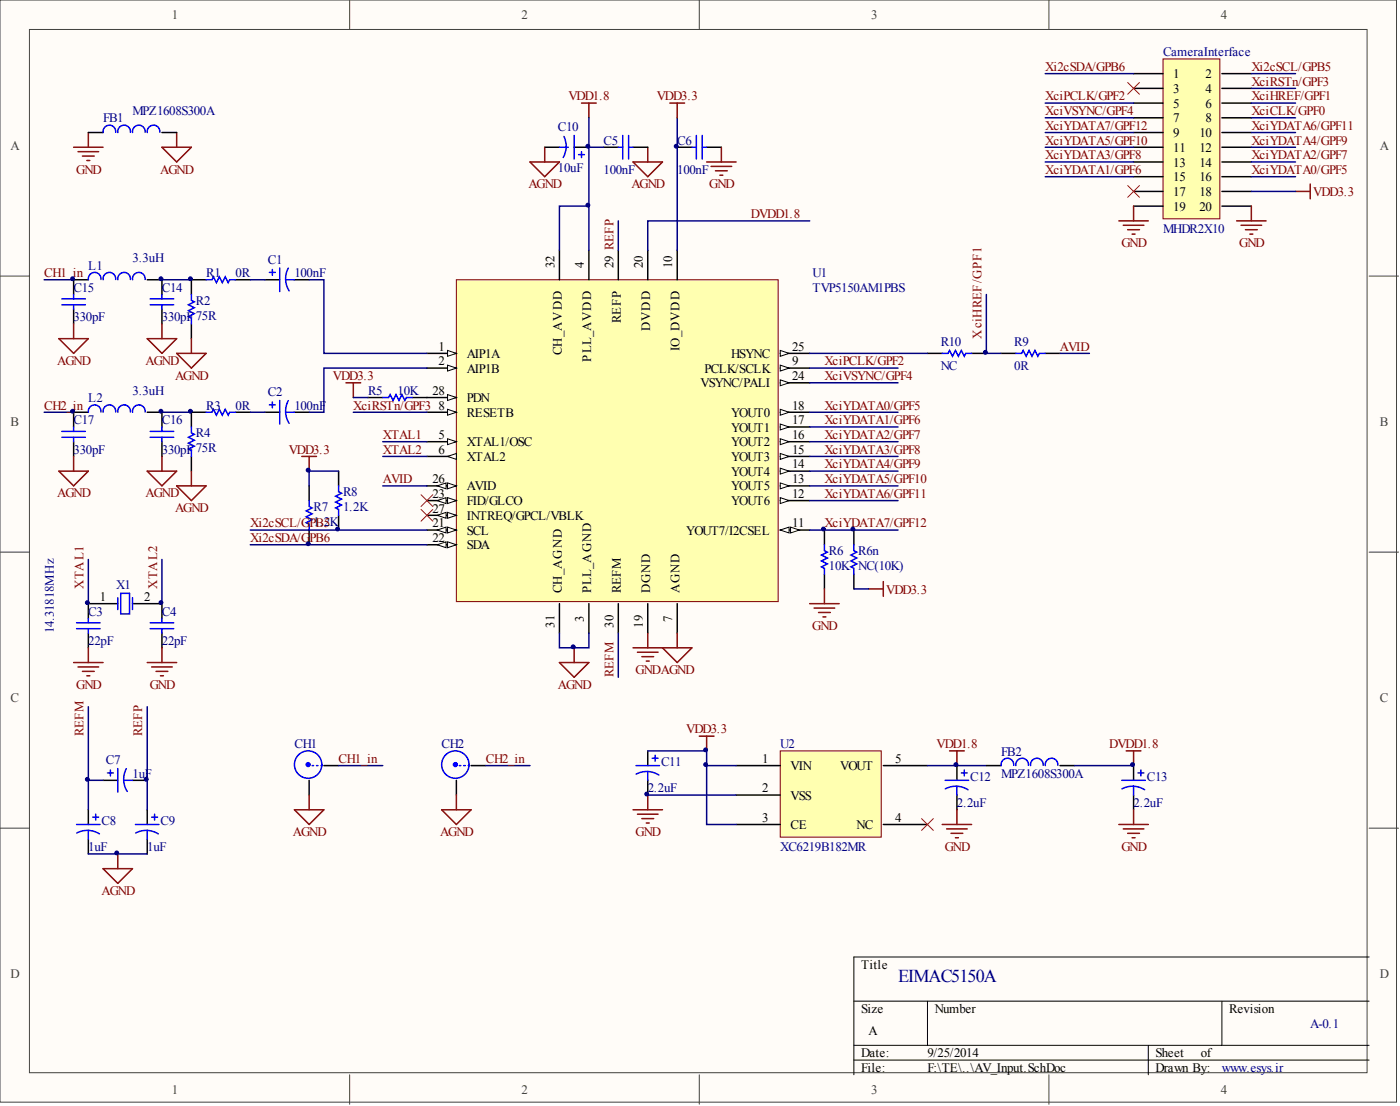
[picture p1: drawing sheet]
<svg xmlns="http://www.w3.org/2000/svg" width="241mm" height="190mm" viewBox="0 0 241 190" stroke-linecap="round" stroke-linejoin="round" font-family="sans-serif">
<g fill="#fffcf8" stroke="#404040" stroke-width=".17">
<path d="M0 0h240.7v189.8h-240.7z"/>
<path d="M5.1 5.1h230.5v179.7h-230.5z"/>
</g>
<path d="M60.3 0v5.1M120.5 0v5.1M180.8 0v5.1M0 47.6h5.1M236 47.6h5.1M0 95.1h5.1M236 95.1h5.1M0 142.6h5.1M236 142.6h5.1M60.3 185.1v5.1M120.5 185.1v5.1M180.8 185.1v5.1" fill="none" stroke="#404040" stroke-width=".17"/>
<path d="M147.2 172.4h88.8M159.9 172.4v7.7M210.6 172.4v7.7M236 164.8h-88.8v20.3M147.2 180.1h88.8M147.2 182.6h88.8M197.9 180.1v5" fill="none" stroke="#000" stroke-width=".17"/>
<path d="M78.7 48.2h55.4v55.4h-55.4z" fill="#ffffb0" stroke="#800000" stroke-width=".17"/>
<path d="M73.6 91.3h5.1M116.7 104v5" fill="none" stroke="#000" stroke-width=".25"/>
<g fill="#fffcf8" stroke="#000" stroke-width=".17">
<path d="M77.1 90.8l1.6 .5-1.6 .5z"/>
<path d="M75.4 91.3l1.5-.5v1z"/>
</g>
<path d="M134.5 60.9h5.1" fill="none" stroke="#000" stroke-width=".25"/>
<path d="M134.5 60.4l1.5 .5-1.5 .5z" fill="#fffcf8" stroke="#000" stroke-width=".17"/>
<path d="M134.5 86.2h5.1" fill="none" stroke="#000" stroke-width=".25"/>
<path d="M134.5 85.7l1.5 .5-1.5 .5z" fill="#fffcf8" stroke="#000" stroke-width=".17"/>
<path d="M96.4 43.1v5.1M134.5 83.7h5.1" fill="none" stroke="#000" stroke-width=".25"/>
<path d="M134.5 83.2l1.5 .5-1.5 .5z" fill="#fffcf8" stroke="#000" stroke-width=".17"/>
<path d="M73.6 86.2h5.1" fill="none" stroke="#000" stroke-width=".25"/>
<g fill="#fffcf8" stroke="#000" stroke-width=".17">
<path d="M77.1 85.7l1.6 .5-1.6 .5z"/>
<path d="M75.4 86.2l1.5-.5v1z"/>
</g>
<path d="M134.5 81.2h5.1" fill="none" stroke="#000" stroke-width=".25"/>
<path d="M134.5 80.6l1.5 .6-1.5 .5z" fill="#fffcf8" stroke="#000" stroke-width=".17"/>
<path d="M134.5 78.6h5.1" fill="none" stroke="#000" stroke-width=".25"/>
<path d="M134.5 78.1l1.5 .5-1.5 .5z" fill="#fffcf8" stroke="#000" stroke-width=".17"/>
<path d="M134.5 76.1h5.1" fill="none" stroke="#000" stroke-width=".25"/>
<path d="M134.5 75.6l1.5 .5-1.5 .5z" fill="#fffcf8" stroke="#000" stroke-width=".17"/>
<path d="M134.5 73.5h5.1" fill="none" stroke="#000" stroke-width=".25"/>
<path d="M134.5 73l1.5 .5-1.5 .6z" fill="#fffcf8" stroke="#000" stroke-width=".17"/>
<path d="M134.5 71h5.1M96.4 104v5" fill="none" stroke="#000" stroke-width=".25"/>
<path d="M134.5 70.5l1.5 .5-1.5 .5z" fill="#fffcf8" stroke="#000" stroke-width=".17"/>
<path d="M134.5 63.4h5.1" fill="none" stroke="#000" stroke-width=".25"/>
<path d="M134.5 62.9l1.5 .5-1.5 .5z" fill="#fffcf8" stroke="#000" stroke-width=".17"/>
<path d="M134.5 91.3h5.1" fill="none" stroke="#000" stroke-width=".25"/>
<g fill="#fffcf8" stroke="#000" stroke-width=".17">
<path d="M134.5 91.3l1.5-.5v1z"/>
<path d="M136.3 90.8l1.5 .5-1.5 .5z"/>
</g>
<path d="M111.6 43.1v5.1M73.6 88.8h5.1" fill="none" stroke="#000" stroke-width=".25"/>
<g fill="#fffcf8" stroke="#000" stroke-width=".17">
<path d="M77.1 88.3l1.6 .5-1.6 .5z"/>
<path d="M75.4 88.8l1.5-.5v1z"/>
</g>
<path d="M73.6 76.1h5.1" fill="none" stroke="#000" stroke-width=".25"/>
<path d="M77.1 75.6l1.6 .5-1.6 .5z" fill="#fffcf8" stroke="#000" stroke-width=".17"/>
<path d="M106.6 43.1v5.1M73.6 63.4h5.1" fill="none" stroke="#000" stroke-width=".25"/>
<path d="M77.1 62.9l1.6 .5-1.6 .5z" fill="#fffcf8" stroke="#000" stroke-width=".17"/>
<path d="M73.6 60.9h5.1M111.6 104v5" fill="none" stroke="#000" stroke-width=".25"/>
<path d="M77.1 60.4l1.6 .5-1.6 .5z" fill="#fffcf8" stroke="#000" stroke-width=".17"/>
<path d="M73.6 78.6h5.1" fill="none" stroke="#000" stroke-width=".25"/>
<path d="M77.1 78.6l1.6-.5v1z" fill="#fffcf8" stroke="#000" stroke-width=".17"/>
<path d="M73.6 83.7h5.1M106.6 104v5" fill="none" stroke="#000" stroke-width=".25"/>
<g fill="#fffcf8" stroke="#000" stroke-width=".17">
<path d="M77.1 83.2l1.6 .5-1.6 .5z"/>
<path d="M75.4 83.7l1.5-.5v1z"/>
</g>
<path d="M73.6 93.8h5.1" fill="none" stroke="#000" stroke-width=".25"/>
<g fill="#fffcf8" stroke="#000" stroke-width=".17">
<path d="M77.1 93.3l1.6 .5-1.6 .5z"/>
<path d="M75.4 93.8l1.5-.5v1z"/>
</g>
<path d="M134.5 65.9h5.1" fill="none" stroke="#000" stroke-width=".25"/>
<path d="M134.5 65.4l1.5 .5-1.5 .5z" fill="#fffcf8" stroke="#000" stroke-width=".17"/>
<path d="M73.6 68.5h5.1" fill="none" stroke="#000" stroke-width=".25"/>
<path d="M77.1 68l1.6 .5-1.6 .5z" fill="#fffcf8" stroke="#000" stroke-width=".17"/>
<path d="M101.5 43.1v5.1M116.7 43.1v5.1M73.6 71h5.1" fill="none" stroke="#000" stroke-width=".25"/>
<path d="M77.1 70.5l1.6 .5-1.6 .5z" fill="#fffcf8" stroke="#000" stroke-width=".17"/>
<g fill="none" stroke="#000" stroke-width=".25">
<path d="M15.2 22.8h2.6M27.9 22.8h2.5M93.9 25.4h2.5M99 25.4h2.5M104 25.4h2.6M109.1 25.4h2.5M116.7 25.4h2.6M121.8 25.4h2.5M33 55.8v2.5M35.5 48.2h-2.5v2.5M40.6 48.2h2.5M45.7 48.2h2.5"/>
<path d="M50.7 48.2h2.6M33 78.6v2.6M35.5 71h-2.5v2.5M40.6 71h2.5M45.7 71h2.5M50.7 71h2.6M63.4 68.5h2.6M71 68.5h2.6M159.9 60.9h2.5M167.5 60.9h2.5M172.5 60.9h2.6M180.2 60.9h2.5"/>
<path d="M53.3 83.7v2.5M53.3 91.3v2.5M58.4 81.2v2.5M58.4 88.8v2.5M142.1 91.3v2.5M142.1 98.9v2.5M147.2 91.3v2.5M147.2 98.9v2.5M15.2 109v2.6M20.3 104h-5.1v2.5M22.8 104h5.1v2.5M27.9 109v2.6"/>
<path d="M101.5 104v5M15.2 139.5v2.5M17.8 134.4h2.5M22.8 134.4h2.6M25.4 139.5v2.5M15.2 144.5v2.6M25.4 144.5v2.6"/>
</g>
<path d="M72.6 85.2l2 2M72.6 87.7l2 2.1M74.6 85.2l-2 2M74.6 87.7l-2 2.1" fill="none" stroke="#f00" stroke-width=".17"/>
<g fill="none" stroke="#00f" stroke-width=".25">
<path d="M19.9 22.8a1.09 1.09 0 0 0-1.1-1.2 1.09 1.09 0 0 0-1 1.2M22.5 22.8a1.09 1.09 0 0 0-1.1-1.2 1.09 1.09 0 0 0-1.1 1.2M25 22.8a1.09 1.09 0 0 0-1.1-1.2 1.09 1.09 0 0 0-1 1.2M27.5 22.8a1.09 1.09 0 0 0-1.1-1.2 1.09 1.09 0 0 0-1 1.2M96.4 25.4h1.5M97.2 23.5a3.9 3.9 0 0 1-.1 3.6M99 23.3v4.1M99.7 26.6h1M100.2 26.1v1M106.6 25.4h.7M107.3 23.3v4.1M108.3 23.3v4.1"/>
<path d="M108.3 25.4h.8M119.3 25.4h.7M120 23.3v4.1M121 25.4h.8M121 23.3v4.1M33 50.7v1l.5 .3-1 .5 1 .5-1 .5 1 .5-1 .5 .5 .3v1M35.5 48.2h1l.3-.5 .5 1 .5-1 .5 1 .5-1 .5 1 .3-.5h1M46.4 46.9h1M46.9 46.4v1M48.2 46.2v4M49.2 48.2h1.5M49.7 46.2a3.9 3.9 0 0 0 .1 3.9"/>
<path d="M33 73.5v1.1l.5 .2-1 .5 1 .5-1 .5 1 .5-1 .5 .5 .3v1M35.5 71h1l.3-.5 .5 1 .5-1 .5 1 .5-1 .5 1 .3-.5h1M46.4 69.7h1M46.9 69.2v1M48.2 69v4M49.2 71h1.5M49.7 69a3.9 3.9 0 0 0 .1 3.9M66 68.5h1l.2-.5 .5 1 .6-1 .5 1 .5-1 .5 1 .2-.5h1M162.4 60.9h1l.3-.5 .5 1 .5-1 .5 1 .5-1 .5 1 .3-.5h1M175.1 60.9h1l.2-.5 .6 1 .5-1 .5 1 .5-1 .5 1 .2-.5h1.1M53.3 86.2v1l.5 .3-1 .5 1 .5-1 .5 1 .5-1 .5 .5 .3v1M58.4 83.7v1l.5 .3-1 .5 1 .5-1 .5 1 .5-1 .5 .5 .2v1.1"/>
<path d="M142.1 93.8v1l.5 .3-1 .5 1 .5-1 .5 1 .5-1 .5 .5 .3v1M147.2 93.8v1l.5 .3-1 .5 1 .5-1 .5 1 .5-1 .5 .5 .3v1M13.2 107.3h4.1M13.2 108.3h4.1M15.2 106.5v.8M15.2 108.3v.7M20.3 103v2M20.8 102.2h1.5v3.5h-1.5zM22.8 103v2M25.9 107.3h4M25.9 108.3h4M27.9 106.5v.8"/>
<path d="M27.9 108.3v.7M18.5 133.1h1M19 132.6v1M20.3 132.4v4M21.3 134.4h1.5M21.3 134.4l.3 1.2 .3 .7M21.8 132.4l-.4 1.2-.1 .8M13.2 142h4.1M15.2 143l.8 .1 1.1 .5M15.2 143l-1.2 .2-.8 .3M15.2 143v1.5M16 140.7h1"/>
<path d="M16.5 140.2v1.1M23.3 142h4.1M25.4 143l1.2 .3 .7 .3M25.4 143l-1.3 .2-.7 .3M25.4 143v1.5M26.1 140.7h1.1M26.6 140.2v1.1"/>
</g>
<g fill="none" stroke="#000080" stroke-width=".25">
<path d="M101.5 20.3v5.1M104 25.4h-2.5v17.7M106.6 38v5.1M116.7 20.3v22.8M170 50.7v10.2h2.5M7.6 71h5.1M60.9 71h12.7M60.9 68.5h2.5M66 76.1h7.6M66 78.6h7.6M139.6 71h15.2M139.6 76.1h15.2"/>
<path d="M139.6 78.6h15.2M139.6 63.4h15.2M139.6 73.5h15.2M139.6 60.9h20.3M139.6 65.9h15.2M182.7 60.9h5.1M15.2 96.4v7.6M27.9 96.4v7.6M43.1 91.3h30.5M43.1 93.8h30.5M58.4 81.2h-5.1v2.5M66 83.7h7.6"/>
<path d="M139.6 81.2h15.2M139.6 83.7h15.2M139.6 86.2h15.2M139.6 91.3h15.2M96.4 109v2.6h5.1v-2.6M106.6 109v7.7M147.2 101.4h2.5M15.2 121.7v12.7M17.8 134.4h-2.6v5.1M25.4 121.7v17.8M15.2 147.1h10.2"/>
</g>
<g fill="none" stroke="#800000" stroke-width=".25">
<path d="M100.2 17.8h2.6M101.5 17.8v2.5M115.5 17.8h2.5M116.7 17.8v2.5M12.7 25.4h5.1M13.4 26.1h3.6M14.2 26.9h2M15 27.6h.5M15.2 22.8v2.6M27.9 25.4h5.1l-2.6 2.5zM30.4 22.8v2.6M91.3 27.9h5.1l-2.5 2.5z"/>
<path d="M93.9 25.4v2.5M109.1 27.9h5.1l-2.6 2.5zM111.6 25.4v2.5M121.8 27.9h5.1M122.6 28.7h3.5M123.3 29.4h2M124.1 30.2h.5M124.3 25.4v2.5M33 58.3v2.6M30.4 60.9h5.1l-2.5 2.5zM52 78.6h2.6M53.3 78.6v2.6"/>
<path d="M59.6 65.9h2.6M60.9 65.9v2.6M30.4 83.7h5.1l-2.5 2.5zM33 81.2v2.5M12.7 114.1h5.1M13.4 114.9h3.6M14.2 115.6h2M15 116.4h.5M15.2 111.6v2.5M25.4 114.1h5M26.1 114.9h3.6M26.9 115.6h2"/>
<path d="M27.7 116.4h.5M27.9 111.6v2.5M96.4 114.1h5.1l-2.5 2.6zM99 111.6v2.5M109.1 111.6h10.2l-2.6 2.5-2.5-2.5M109.9 112.3h3.5M110.6 113.1h2.1M111.4 113.9h.5M111.6 109v2.6M116.7 109v2.6M139.6 104h5M140.3 104.7h3.6"/>
<path d="M141.1 105.5h2M141.8 106.3h.5M142.1 101.4v2.6M149.7 101.4h2.5M152.2 100.2v2.5M17.8 149.6h5l-2.5 2.6zM20.3 147.1v2.5"/>
</g>
<path d="M200.5 10.1h9.7v27.6h-9.7z" fill="#ffffb0" stroke="#800000" stroke-width=".17"/>
<g fill="none" stroke="#000" stroke-width=".25">
<path d="M195.4 12.7h5.1M195.4 15.2h5.1M195.4 17.8h5.1M210.6 12.7h5.1M210.6 15.2h5.1M210.6 17.8h5.1M195.4 20.3h5.1M195.4 22.8h5.1M195.4 25.4h5.1M195.4 27.9h5.1M195.4 30.4h5.1M195.4 33h5.1"/>
<path d="M195.4 35.5h5.1M210.6 20.3h5.1M210.6 22.8h5.1M210.6 25.4h5.1M210.6 27.9h5.1M210.6 30.4h5.1M210.6 33h5.1M210.6 35.5h5.1M53.3 134.4v2.5M55.8 131.9h2.6M78.7 134.4v2.5M81.2 131.9h2.5"/>
</g>
<g fill="#00f" stroke="#00f" stroke-width=".25">
<circle cx="53.1" cy="131.7" r=".33"/>
<circle cx="78.5" cy="131.7" r=".33"/>
</g>
<g fill="none" stroke="#00f" stroke-width=".25">
<path d="M53.8 131.9h.2M54.6 131.9h.2M55.3 131.9h.3M79.2 131.9h.2M79.9 131.9h.3M80.7 131.9h.2"/>
<circle cx="53.1" cy="131.7" r="2.36"/>
<circle cx="78.5" cy="131.7" r="2.36"/>
</g>
<g fill="none" stroke="#800000" stroke-width=".25">
<path d="M192.8 38h5.1M193.6 38.8h3.6M194.4 39.6h2M195.4 35.5v2.5M213.1 38h5.1M213.9 38.8h3.6M214.7 39.6h2M215.7 35.5v2.5M223.3 33h2.5M225.8 31.7v2.5M195.1 40.3h.5M215.4 40.3h.5"/>
<path d="M50.7 139.5h5.1l-2.5 2.5zM53.3 136.9v2.6M76.1 139.5h5.1l-2.5 2.5zM78.7 136.9v2.6"/>
</g>
<g fill="none" stroke="#000080" stroke-width=".25">
<path d="M180.2 12.7h15.2M180.2 17.8h15.2M215.7 12.7h7.6M215.7 15.2h7.6M215.7 17.8h7.6M180.2 20.3h15.2M180.2 22.8h15.2M180.2 25.4h15.2M180.2 27.9h15.2M180.2 30.4h15.2M215.7 33h7.6M215.7 20.3h7.6"/>
<path d="M215.7 22.8h7.6M215.7 25.4h7.6M215.7 27.9h7.6M215.7 30.4h7.6M58.4 131.9h7.6M83.7 131.9h7.6"/>
</g>
<path d="M194.4 14.2l2 2M196.4 14.2l-2 2M194.4 32l2 2M196.4 32l-2 2" fill="none" stroke="#f00" stroke-width=".17"/>
<path d="M134.5 129.3h17.4v14.9h-17.4z" fill="#ffffb0" stroke="#800000" stroke-width=".17"/>
<g fill="none" stroke="#000" stroke-width=".25">
<path d="M12.7 53.3v2.5M15.2 48.2h-2.5v2.5M25.4 48.2h2.5v2.5M27.9 53.3v2.5M12.7 76.1v2.5M15.2 71h-2.5v2.5M25.4 71h2.5v2.5M27.9 76.1v2.5M111.6 129.3v2.6M111.6 134.4v2.5M126.9 131.9h7.6M126.9 136.9h7.6"/>
<path d="M152.2 131.9h7.7M164.9 131.9v2.5M164.9 136.9v2.6M170 131.9h2.5M182.7 131.9h2.5M195.4 131.9v2.5M195.4 136.9v2.6M126.9 142h7.6M152.2 142h7.7"/>
</g>
<g fill="none" stroke="#800000" stroke-width=".25">
<path d="M10.1 58.3h5.1l-2.5 2.6zM12.7 55.8v2.5M25.4 58.3h5l-2.5 2.6zM27.9 55.8v2.5M12.7 78.6v2.6M27.9 78.6v2.6M10.1 81.2h5.1l-2.5 2.5zM25.4 81.2h5l-2.5 2.5zM109.1 139.5h5.1M111.6 136.9v2.6M120.5 126.8h2.6M121.8 126.8v2.5"/>
<path d="M163.7 129.3h2.5M164.9 129.3v2.6M164.9 139.5v2.5M194.1 129.3h2.5M195.4 129.3v2.6M195.4 139.5v2.5M109.9 140.2h3.5M110.6 141h2.1M111.4 141.8h.5M162.4 142h5.1M163.2 142.8h3.5M163.9 143.5h2"/>
<path d="M164.7 144.3h.5M192.8 142h5.1M193.6 142.8h3.6M194.4 143.5h2M195.1 144.3h.5"/>
</g>
<g fill="none" stroke="#000080" stroke-width=".25">
<path d="M101.5 35.5h-5.1v7.6M139.6 38h-28v5.1M7.6 48.2h5.1M27.9 48.2h5.1M43.1 48.2h2.6M53.3 48.2h2.5v12.7h17.8M27.9 71h5.1M43.1 71h2.6M73.6 63.4h-17.8v7.6h-2.5M111.6 129.3h10.2v2.6M111.6 136.9h15.3M126.9 131.9h-5.1v10.1h5.1"/>
<path d="M159.9 131.9h10.1M185.2 131.9h10.2"/>
</g>
<g fill="none" stroke="#00f" stroke-width=".25">
<path d="M10.7 51.5h4M10.7 52.5h4M12.7 50.7v.8M12.7 52.5v.8M17.4 48.1a1.09 1.09 0 0 0-1.1-1.2 1.09 1.09 0 0 0-1.1 1.3M19.9 48.1a1.09 1.09 0 0 0-1.1-1.2 1.09 1.09 0 0 0-1 1.3M22.5 48.1a1.09 1.09 0 0 0-1.1-1.2 1.09 1.09 0 0 0-1.1 1.3M25 48.1a1.09 1.09 0 0 0-1.1-1.2 1.09 1.09 0 0 0-1 1.3M25.9 51.5h4M25.9 52.5h4M27.9 50.7v.8M27.9 52.5v.8"/>
<path d="M10.7 74.3h4M10.7 75.3h4M12.7 73.5v.8M12.7 75.3v.8M17.4 71a1.09 1.09 0 0 0-1.1-1.3 1.09 1.09 0 0 0-1.1 1.3M19.9 71a1.09 1.09 0 0 0-1.1-1.3 1.09 1.09 0 0 0-1 1.3M22.5 71a1.09 1.09 0 0 0-1.1-1.3 1.09 1.09 0 0 0-1.1 1.3M25 71a1.09 1.09 0 0 0-1.1-1.3 1.09 1.09 0 0 0-1 1.3M25.9 74.3h4M25.9 75.3h4M27.9 73.5v.8M27.9 75.3v.8"/>
<path d="M109.6 131.9h4.1M111.6 132.9l1.2 .2 .8 .4M111.6 132.9l-1.2 .1-.8 .3M111.6 132.9v1.5M112.4 130.6h1M112.9 130.1v1M162.9 134.4h4.1M164.9 135.4l.8 .1 1.1 .5M164.9 135.4l-1.2 .2-.8 .3M164.9 135.4v1.5M165.7 133.1h1M166.2 132.6v1"/>
<path d="M174.7 131.8a1.09 1.09 0 0 0-1.1-1.2 1.09 1.09 0 0 0-1 1.3M177.3 131.8a1.09 1.09 0 0 0-1.1-1.2 1.09 1.09 0 0 0-1.1 1.3M179.8 131.8a1.09 1.09 0 0 0-1.1-1.2 1.09 1.09 0 0 0-1.1 1.3M182.3 131.8a1.09 1.09 0 0 0-1.1-1.2 1.09 1.09 0 0 0-1 1.3M193.3 134.4h4.1M195.4 135.4l.8 .1 1.1 .5M195.4 135.4l-1.3 .2-.7 .3M195.4 135.4v1.5M196.1 133.1h1.1M196.6 132.6v1"/>
</g>
<path d="M158.8 141l2.1 2M160.9 141l-2.1 2" fill="none" stroke="#f00" stroke-width=".17"/>
<g fill="#000080" stroke="#000080" stroke-width=".17">
<circle cx="12.5" cy="70.8" r=".33"/>
<circle cx="12.5" cy="48" r=".33"/>
<circle cx="15" cy="134.2" r=".33"/>
<circle cx="15" cy="103.8" r=".33"/>
<circle cx="20.1" cy="146.9" r=".33"/>
<circle cx="25.2" cy="134.2" r=".33"/>
<circle cx="27.7" cy="103.8" r=".33"/>
<circle cx="27.7" cy="70.8" r=".33"/>
<circle cx="27.7" cy="48" r=".33"/>
<circle cx="32.8" cy="70.8" r=".33"/>
<circle cx="32.8" cy="48" r=".33"/>
<circle cx="53.1" cy="93.7" r=".33"/>
<circle cx="53.1" cy="81" r=".33"/>
<circle cx="58.2" cy="91.1" r=".33"/>
<circle cx="98.8" cy="111.4" r=".33"/>
<circle cx="101.3" cy="35.3" r=".33"/>
<circle cx="101.3" cy="25.2" r=".33"/>
<circle cx="111.5" cy="136.8" r=".33"/>
<circle cx="116.5" cy="25.2" r=".33"/>
<circle cx="121.6" cy="131.7" r=".33"/>
<circle cx="121.6" cy="129.2" r=".33"/>
<circle cx="141.9" cy="91.1" r=".33"/>
<circle cx="147" cy="91.1" r=".33"/>
<circle cx="164.8" cy="131.7" r=".33"/>
<circle cx="169.8" cy="60.7" r=".33"/>
<circle cx="195.2" cy="131.7" r=".33"/>
</g>
<text font-size="3.1" fill="#000080" x="154.8" y="169.2">EIMAC5150A</text>
<g font-size="2.2" fill="#404040">
<text x="29.6" y="3.3">1</text>
<text x="89.9" y="3.3">2</text>
<text x="150.1" y="3.3">3</text>
<text x="210.4" y="3.3">4</text>
<text x="1.8" y="25.8">A</text>
<text x="237.8" y="25.8">A</text>
<text x="1.8" y="73.3">B</text>
<text x="237.8" y="73.3">B</text>
<text x="1.8" y="120.8">C</text>
<text x="237.8" y="120.8">C</text>
<text x="1.8" y="168.4">D</text>
<text x="237.8" y="168.4">D</text>
<text x="29.6" y="188.4">1</text>
<text x="89.9" y="188.4">2</text>
<text x="150.1" y="188.4">3</text>
<text x="210.4" y="188.4">4</text>
</g>
<g font-size="2.2" fill="#000080">
<text x="200.5" y="9.7">CameraInterface</text>
<text x="17.8" y="21.1">FB1</text>
<text x="22.8" y="19.8">MPZ1608S300A</text>
<text x="96.2" y="22.6">C10</text>
<text x="96.2" y="29.7">10uF</text>
<text x="104" y="30">100nF</text>
<text x="104" y="24.9">C5</text>
<text x="116.7" y="30">100nF</text>
<text x="116.7" y="24.9">C6</text>
<text x="200.5" y="40.1">MHDR2X10</text>
<text x="15.2" y="46.4">L1</text>
<text x="22.8" y="45.2">3.3uH</text>
<text x="35.5" y="47.7">R1</text>
<text x="40.6" y="47.7">0R</text>
<text x="46.2" y="45.4">C1</text>
<text x="50.7" y="47.7">100nF</text>
<text x="140.1" y="47.7">U1</text>
<text x="12.7" y="50.3">C15</text>
<text x="27.9" y="50.3">C14</text>
<text x="33.7" y="52.5">R2</text>
<text x="140.1" y="50.3">TVP5150AM1PBS</text>
<text x="12.7" y="55.3">330pF</text>
<text x="27.9" y="55.3">330pF75R</text>
<text x="162.1" y="59.6">R10</text>
<text x="174.8" y="59.6">R9</text>
<text x="162.1" y="63.7">NC</text>
<text x="174.8" y="63.7">0R</text>
<text x="15.2" y="69.3">L2</text>
<text x="22.8" y="68">3.3uH</text>
<text x="35.5" y="70.5">R3</text>
<text x="40.6" y="70.5">0R</text>
<text x="46.2" y="68.3">C2</text>
<text x="50.7" y="70.5">100nF</text>
<text x="63.4" y="68">R5</text>
<text x="68.5" y="68">10K</text>
<text x="12.7" y="73.1">C17</text>
<text x="27.9" y="73.1">C16</text>
<text x="33.7" y="75.4">R4</text>
<text x="12.7" y="78.1">330pF</text>
<text x="27.9" y="78.1">330pF75R</text>
<text x="54" y="88">R7</text>
<text x="59.1" y="88">1.2K</text>
<text x="59.1" y="85.5">R8</text>
<text x="142.9" y="95.6">R6</text>
<text x="147.9" y="95.6">R6n</text>
<text x="20" y="101.5">X1</text>
<text x="142.9" y="98.2">10K NC(10K)</text>
<text x="15.2" y="106">C3</text>
<text x="27.9" y="106">C4</text>
<text x="9.3" y="109" transform="rotate(-90 9.3 109)">14.31818MHz</text>
<text x="15.2" y="111.1">22pF</text>
<text x="27.9" y="111.1">22pF</text>
<text x="18.3" y="131.7">C7</text>
<text x="50.7" y="128.9">CH1</text>
<text x="76.1" y="128.9">CH2</text>
<text x="113.9" y="131.9">C11</text>
<text x="134.5" y="128.9">U2</text>
<text x="172.5" y="130.1">FB2</text>
<text x="22.8" y="133.9">1uF</text>
<text x="111.6" y="136.5">2.2uF</text>
<text x="167.2" y="134.4">C12</text>
<text x="172.5" y="133.9">MPZ1608S300A</text>
<text x="197.7" y="134.4">C13</text>
<text x="17.5" y="142">C8</text>
<text x="27.7" y="142">C9</text>
<text x="164.9" y="139">2.2uF</text>
<text x="195.4" y="139">2.2uF</text>
<text x="15.2" y="146.6">1uF</text>
<text x="25.4" y="146.6">1uF</text>
<text x="134.5" y="146.6">XC6219B182MR</text>
<text x="225.8" y="177">A-0.1</text>
<text x="210.6" y="184.7">www.esys.ir</text>
</g>
<g font-size="2.2" fill="#800000">
<text x="98" y="17.3">VDD1.8</text>
<text x="113.2" y="17.3">VDD3.3</text>
<text x="180.2" y="12.2">Xi2cSDA/GPB6</text>
<text x="180.2" y="17.3">XciPCLK/GPF2</text>
<text x="215.7" y="12.2">Xi2cSCL/GPB5</text>
<text x="215.7" y="14.7">XciRSTn/GPF3</text>
<text x="215.7" y="17.3">XciHREF/GPF1</text>
<text x="180.2" y="19.8">XciVSYNC/GPF4</text>
<text x="180.2" y="22.4">XciYDATA7/GPF12</text>
<text x="215.7" y="19.8">XciCLK/GPF0</text>
<text x="215.7" y="22.4">XciYDATA6/GPF11</text>
<text x="13.1" y="29.9">GND</text>
<text x="27.6" y="29.9">AGND</text>
<text x="180.2" y="24.9">XciYDATA5/GPF10</text>
<text x="180.2" y="27.4">XciYDATA3/GPF8</text>
<text x="180.2" y="30">XciYDATA1/GPF6</text>
<text x="215.7" y="24.9">XciYDATA4/GPF9</text>
<text x="215.7" y="27.4">XciYDATA2/GPF7</text>
<text x="215.7" y="30">XciYDATA0/GPF5</text>
<text x="91.1" y="32.4">AGND</text>
<text x="108.8" y="32.4">AGND</text>
<text x="122.2" y="32.4">GND</text>
<text x="226.3" y="33.8">VDD3.3</text>
<text x="129.4" y="37.6">DVDD1.8</text>
<text x="7.6" y="47.7">CH1_in</text>
<text x="193.3" y="42.6">GND</text>
<text x="213.6" y="42.6">GND</text>
<text x="169.2" y="58.3" transform="rotate(-90 169.2 58.3)">XciHREF/GPF1</text>
<text x="9.9" y="62.9">AGND</text>
<text x="25.1" y="62.9">AGND</text>
<text x="30.2" y="65.4">AGND</text>
<text x="57.4" y="65.5">VDD3.3</text>
<text x="142.1" y="62.9">XciPCLK/GPF2</text>
<text x="142.1" y="65.5">XciVSYNC/GPF4</text>
<text x="182.7" y="60.4">AVID</text>
<text x="7.6" y="70.5">CH2_in</text>
<text x="60.9" y="70.5">XciRSTn/GPF3</text>
<text x="142.1" y="70.5">XciYDATA0/GPF5</text>
<text x="66" y="75.6">XTAL1</text>
<text x="142.1" y="75.6">XciYDATA2/GPF7</text>
<text x="142.1" y="73.1">XciYDATA1/GPF6</text>
<text x="49.8" y="78.1">VDD3.3</text>
<text x="66" y="78.1">XTAL2</text>
<text x="66" y="83.2">AVID</text>
<text x="142.1" y="83.2">XciYDATA5/GPF10</text>
<text x="142.1" y="80.7">XciYDATA4/GPF9</text>
<text x="142.1" y="78.1">XciYDATA3/GPF8</text>
<text x="9.9" y="85.7">AGND</text>
<text x="25.1" y="85.7">AGND</text>
<text x="30.2" y="88.2">AGND</text>
<text x="142.1" y="85.8">XciYDATA6/GPF11</text>
<text x="43.1" y="90.8">Xi2cSCL/GP1B.2K</text>
<text x="43.1" y="93.4">Xi2cSDA/G</text>
<text x="53.4" y="93.4">PB6</text>
<text x="55.8" y="90.8">5</text>
<text x="142.1" y="90.8">XciYDATA7/GPF12</text>
<text x="14.4" y="101.4" transform="rotate(-90 14.4 101.4)">XTAL1</text>
<text x="27.1" y="101.4" transform="rotate(-90 27.1 101.4)">XTAL2</text>
<text x="152.8" y="102.2">VDD3.3</text>
<text x="140" y="108.5">GND</text>
<text x="13.1" y="118.6">GND</text>
<text x="25.8" y="118.6">GND</text>
<text x="96.1" y="118.6">AGND</text>
<text x="105.7" y="116.7" transform="rotate(-90 105.7 116.7)">REFM</text>
<text x="109.5" y="116.1">GNDAGND</text>
<text x="14.4" y="126.8" transform="rotate(-90 14.4 126.8)">REFM</text>
<text x="24.5" y="126.8" transform="rotate(-90 24.5 126.8)">REFP</text>
<text x="58.4" y="131.4">CH1_in</text>
<text x="83.7" y="131.4">CH2_in</text>
<text x="118.3" y="126.3">VDD3.3</text>
<text x="161.4" y="128.9">VDD1.8</text>
<text x="191.2" y="128.9">DVDD1.8</text>
<text x="50.5" y="144">AGND</text>
<text x="75.8" y="144">AGND</text>
<text x="109.5" y="144">GND</text>
<text x="162.8" y="146.5">GND</text>
<text x="193.3" y="146.5">GND</text>
<text x="17.5" y="154.1">AGND</text>
</g>
<g font-size="2.2">
<text x="202.2" y="13.5">1</text>
<text x="202.2" y="16">3</text>
<text x="207.8" y="13.5">2</text>
<text x="207.8" y="16">4</text>
<text x="202.2" y="18.6">5</text>
<text x="202.2" y="21.1">7</text>
<text x="202.2" y="23.6">9</text>
<text x="206.7" y="23.6">10</text>
<text x="207.8" y="18.6">6</text>
<text x="207.8" y="21.1">8</text>
<text x="202.2" y="26.2">11</text>
<text x="202.2" y="28.7">13</text>
<text x="206.7" y="26.2">12</text>
<text x="206.7" y="28.7">14</text>
<text x="202.2" y="31.2">15</text>
<text x="202.2" y="33.8">17</text>
<text x="206.7" y="31.2">16</text>
<text x="206.7" y="33.8">18</text>
<text x="202.2" y="36.3">19</text>
<text x="206.7" y="36.3">20</text>
<text x="95.6" y="46.2" transform="rotate(-90 95.6 46.2)">32</text>
<text x="100.6" y="46.2" transform="rotate(-90 100.6 46.2)">4</text>
<text x="105.7" y="46.2" transform="rotate(-90 105.7 46.2)">29 REFP</text>
<text x="110.8" y="46.2" transform="rotate(-90 110.8 46.2)">20</text>
<text x="115.9" y="46.2" transform="rotate(-90 115.9 46.2)">10</text>
<text x="107" y="55.6" transform="rotate(-90 107 55.6)">REFP</text>
<text x="112.1" y="57" transform="rotate(-90 112.1 57)">DVDD</text>
<text x="75.6" y="62.9">2</text>
<text x="75.6" y="60.4">1</text>
<text x="80.4" y="64.2">AIP1B</text>
<text x="80.4" y="61.7">AIP1A</text>
<text x="96.8" y="61.2" transform="rotate(-90 96.8 61.2)">CH_AVDD</text>
<text x="101.9" y="62.3" transform="rotate(-90 101.9 62.3)">PLL_AVDD</text>
<text x="117.1" y="60.5" transform="rotate(-90 117.1 60.5)">IO_DVDD</text>
<text x="121.4" y="64.2">PCLK/SCLK</text>
<text x="126" y="61.7">HSYNC</text>
<text x="136.5" y="60.4">25</text>
<text x="136.5" y="62.9">9</text>
<text x="136.5" y="65.5">24</text>
<text x="74.5" y="68">28</text>
<text x="75.6" y="70.5">8</text>
<text x="80.4" y="69.3">PDN</text>
<text x="80.4" y="71.8">RESETB</text>
<text x="120.7" y="66.7">VSYNC/PALI</text>
<text x="126" y="71.8">YOUT0</text>
<text x="136.5" y="70.5">18</text>
<text x="75.6" y="75.6">5</text>
<text x="80.4" y="76.9">XTAL1/OSC</text>
<text x="126" y="76.9">YOUT2</text>
<text x="126" y="74.3">YOUT1</text>
<text x="136.5" y="75.6">16</text>
<text x="136.5" y="73.1">17</text>
<text x="74.5" y="83.2">26</text>
<text x="75.6" y="78.1">6</text>
<text x="80.4" y="79.4">XTAL2</text>
<text x="126" y="81.9">YOUT4</text>
<text x="126" y="79.4">YOUT3</text>
<text x="136.5" y="83.2">13</text>
<text x="136.5" y="80.7">14</text>
<text x="136.5" y="78.1">15</text>
<text x="74.5" y="85.8">23</text>
<text x="74.5" y="88.3">27</text>
<text x="80.4" y="87">FID/GLCO</text>
<text x="80.4" y="89.6">INTREQ/GPCL/VBLK</text>
<text x="80.4" y="84.5">AVID</text>
<text x="126" y="87">YOUT6</text>
<text x="126" y="84.5">YOUT5</text>
<text x="136.5" y="85.8">12</text>
<text x="74.5" y="90.8">21</text>
<text x="74.5" y="93.4">22</text>
<text x="80.4" y="92.1">SCL</text>
<text x="80.4" y="94.6">SDA</text>
<text x="118.3" y="92.1">YOUT7/I2CSEL</text>
<text x="136.5" y="90.8">11</text>
<text x="17.2" y="103.5">1</text>
<text x="24.9" y="103.5">2</text>
<text x="96.8" y="102.2" transform="rotate(-90 96.8 102.2)">CH_AGND</text>
<text x="100.6" y="107.1" transform="rotate(-90 100.6 107.1)">3</text>
<text x="101.9" y="102.2" transform="rotate(-90 101.9 102.2)">PLL_AGND</text>
<text x="107" y="102.2" transform="rotate(-90 107 102.2)">REFM</text>
<text x="112.1" y="102.2" transform="rotate(-90 112.1 102.2)">DGND</text>
<text x="115.9" y="107.1" transform="rotate(-90 115.9 107.1)">7</text>
<text x="117.1" y="102.2" transform="rotate(-90 117.1 102.2)">AGND</text>
<text x="95.6" y="108.1" transform="rotate(-90 95.6 108.1)">31</text>
<text x="105.7" y="108.1" transform="rotate(-90 105.7 108.1)">30</text>
<text x="110.8" y="108.1" transform="rotate(-90 110.8 108.1)">19</text>
<text x="131.4" y="131.4">1</text>
<text x="154.3" y="131.4">5</text>
<text x="131.4" y="136.5">2</text>
<text x="136.3" y="132.7">VIN</text>
<text x="136.3" y="137.7">VSS</text>
<text x="144.8" y="132.7">VOUT</text>
<text x="131.4" y="141.5">3</text>
<text x="136.3" y="142.8">CE</text>
<text x="147.7" y="142.8">NC</text>
<text x="154.3" y="141.5">4</text>
<text x="148.4" y="166.8">Title</text>
<text x="148.4" y="174.4">Size</text>
<text x="149.7" y="178.2">A</text>
<text x="161.1" y="174.4">Number</text>
<text x="211.9" y="174.4">Revision</text>
<text x="148.4" y="182">Date:</text>
<text x="148.4" y="184.6">File:</text>
<text x="159.9" y="182">9/25/2014</text>
<text x="159.9" y="184.6">F:\TE\..\AV_Input.SchDoc</text>
<text x="199.2" y="182">Sheet</text>
<text x="199.2" y="184.6">Drawn By:</text>
<text x="206.9" y="182">of</text>
</g>
</svg>
